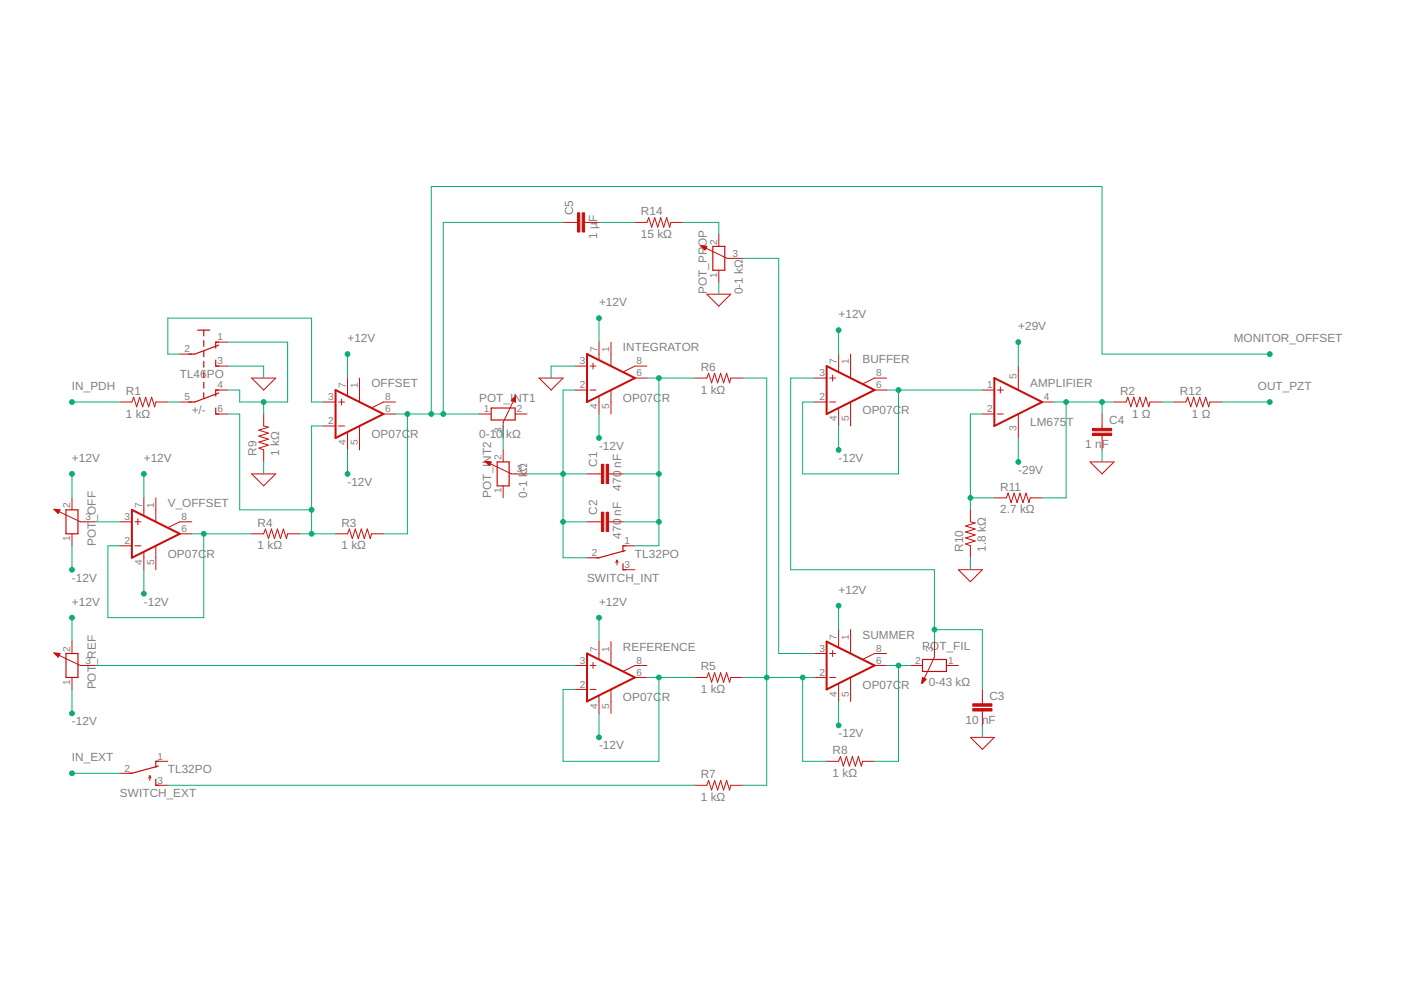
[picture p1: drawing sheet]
<svg xmlns="http://www.w3.org/2000/svg" width="297mm" height="210mm" viewBox="0 0 297 210" stroke-linecap="round" stroke-linejoin="round" font-family="sans-serif">
<g fill="none" stroke="#c90d0c" stroke-width=".21">
<path d="M119.4 47.2h3M124 47.2h3M134.6 47.2h2.6l.3-1.1 .7 2.1 .6-2.1 .6 2.1 .7-2.1 .6 2.1 .7-2.1 .6 2.1 .2-1h2.6M148.6 52.1l5.6 2.7h3.3M148.6 52.1l1.3 .1-.4 .8zM148.7 52.2h.8M148.8 52.3h1M148.9 52.4h.9M149 52.6h.7M149.2 52.7h.4M149.3 52.8h.3M149.4 52.9h.1"/>
<path d="M152.4 49.7v2.5M152.4 57.3v2.5M38.1 75.1h2.6M45.7 77.6h2.6M45.7 72.5h2.6M121.9 77.6h2.6M125.1 77.6h1.3M125.7 77v1.3M127 72.5v3.8M129.5 72.5v5.1M137.2 77.6h-2.6l-2.4 1.2M149.9 62.4h5l-2.5 2.5z"/>
<path d="M176.5 79.5v1.3M177.8 75.1v3.7M180.3 75.1v5M215.9 77.6v5.1M25.4 85.2h2.6l.3-1 .7 2.1 .6-2.1 .6 2.1 .7-2.1 .6 2.1 .7-2.1 .6 2.1 .2-1.1h2.6M38.1 85.2h2.6M45.7 87.8h2.6M45.7 82.7h2.6M53.4 80.2h5l-2.5 2.5zM55.9 87.8v2.5l1 .3-2 .6 2 .6-2 .7 2 .6-2 .6 2 .7-2 .6 1 .4v2.5M68.6 85.2h2.5M68.6 90.3h2.5"/>
<path d="M71.8 85.2h1.2M71.8 90.3h1.2M72.4 84.6v1.3M73.7 80.2v3.7M73.7 91.7v3.7M76.2 80.2v5M76.2 90.4v5M81.3 87.8h2.5M83.8 85.2h-2.5l-2.5 1.3M101.6 87.8h2.5M102.9 97.8l5.6 2.7h3.3M102.9 97.8l1.2 .1-.3 .8z"/>
<path d="M103 97.9h.8M103.1 98h1M103.2 98.1h.9M103.3 98.3h.7M103.4 98.4h.5M103.6 98.5h.3M103.7 98.6h.1M106.7 95.4v2.5M108.5 84.9h.8M108.6 84.8h.7M108.7 84.6h.6M108.7 85h.5"/>
<path d="M108.8 84.5h.5M108.9 84.4h.4M109 85.1h.2M109.1 84.3h.2M109.2 84.2h.1M109.2 87.8h2.6M109.2 85.2v.1M109.3 84h.1M109.3 84l-2.6 5.6v3.3M109.3 84l-.1 1.2M109.3 84l-.8 .9 .7 .3M114.3 80.2h5.1l-2.6 2.5z"/>
<path d="M121.9 82.7h2.6M125.1 82.7h1.3M127 84.1v3.7M129.5 82.8v5M134.6 80.2h2.6M147.3 80.2h2.6l.3-1.1 .7 2.1 .6-2.1 .6 2.1 .7-2.1 .6 2.1 .7-2.1 .6 2.1 .2-1h2.6M172.7 85.2h2.6M172.7 80.2h2.6M175.9 85.2h1.3M175.9 80.2h1.3M177.8 86.6v3.7M180.3 85.3v5"/>
<path d="M185.4 82.7h2.6M188 80.2h-2.6l-2.5 1.2M208.3 87.8h2.5M208.3 82.7h2.5M211.5 87.8h1.2M211.5 82.7h1.2M212.1 82.1v1.2M215.9 87.8v5.1M221 85.2h2.5M231.1 97.9h5.1l-2.5 2.6zM233.7 87.8v3M233.7 92.4v3"/>
<path d="M236.2 85.2h2.5l.4-1 .7 2.1 .6-2.1 .6 2.1 .7-2.1 .6 2.1 .6-2.1 .7 2.1 .2-1.1h2.6M248.9 85.2h2.5l.4-1 .7 2.1 .6-2.1 .6 2.1 .7-2.1 .6 2.1 .6-2.1 .7 2.1 .2-1.1h2.6M11.5 108l5.5 2.6h3.3M11.5 108l1.2 .1-.4 .8zM11.5 108h.6M11.6 108.2h1.1M11.8 108.3h.8M11.9 108.4h.7M12 108.5h.5M12.1 108.6h.3M12.2 108.8h.2M15.3 105.6v2.5"/>
<path d="M15.3 113.2v2.5M25.4 110.6h2.6M25.4 115.7h2.6M28.6 110.6h1.3M28.6 115.7h1.3M29.2 110v1.3M30.5 105.6v3.7M30.5 117.1v3.7M33 105.6v5M33 115.8v5M38.1 113.2h2.6M40.7 110.6h-2.6l-2.4 1.2"/>
<path d="M53.4 113.2h2.5l.4-1 .6 2 .7-2 .6 2 .6-2 .7 2 .6-2 .6 2 .3-1h2.5M53.4 100.5h5l-2.5 2.5zM71.1 113.2h2.6l.4-1 .6 2 .6-2 .7 2 .6-2 .6 2 .7-2 .6 2 .3-1h2.5M106.7 103v2.6M124.5 110.6h3M124.5 100.5h3M124.5 118.3h2.5M129 110.6h3.1M129 100.5h3.1M130.8 118.8l.3 .5M130.8 118.8l-.2 .5M130.8 118.8v1"/>
<path d="M132.1 115.7h2.5M205.7 108.1v2.5l1.1 .3-2.1 .6 2.1 .7-2.1 .6 2.1 .6-2.1 .7 2.1 .6-2.1 .6 1 .4v2.6M210.8 105.6h2.6l.3-1.1 .7 2.1 .6-2.1 .6 2.1 .7-2.1 .6 2.1 .6-2.1 .7 2.1 .2-1h2.6M11.5 138.4l5.5 2.7h3.3M11.5 138.4l1.2 .2-.4 .7M11.5 138.4l.8 .9M11.6 138.6h1M11.7 138.7h1M11.8 138.8h.8M11.9 138.9h.7M12 139h.5M12.2 139.1h.2"/>
<path d="M12.3 139.3h.1M15.3 136v2.6M127 136v3.8M129.5 136v5M132.1 120.8h2.5M172.7 138.6h2.6M175.9 138.6h1.3M176.5 137.9v1.3M177.8 133.5v3.7M180.3 133.5v5M188 138.6h-2.6l-2.5 1.2M198.1 136v3.3l-2.6 5.6"/>
<path d="M203.2 120.8h5.1l-2.6 2.5zM15.3 143.6v2.6M121.9 141.1h2.6M121.9 146.2h2.6M125.1 141.1h1.3M125.1 146.2h1.3M125.7 140.5v1.2M127 147.6v3.7M129.5 146.3v5M134.6 143.6h2.6M137.2 141.1h-2.6l-2.4 1.2M147.3 143.6h2.6l.3-1 .7 2.1 .6-2.1 .6 2.1 .7-2.1 .6 2.1 .7-2.1 .6 2.1 .2-1.1h2.6"/>
<path d="M172.7 143.6h2.6M175.9 143.6h1.3M177.8 145v3.7M180.3 143.7v5M185.4 141.1h2.6M193 141.1h2.6M195.5 144.8h.1M195.5 144.7h.2M195.5 144.6h.3M195.5 144.5h.4M195.5 144.3h.5M195.5 144.2h.7"/>
<path d="M195.5 144.1h.8M195.5 144h.7M195.6 143.8h.4M195.6 143.7h.1M195.6 143.6l.7 .4-.8 .9zM200.7 141.1h2.5M205.7 156.3h5.1l-2.5 2.6zM208.3 146.2v3M208.3 150.7v3.1M25.4 164h2.6M31.8 164.5l.2 .5M31.8 164.5l-.3 .5"/>
<path d="M31.8 164.5v1M33 166.5h2.6M33 161.4h2.6M147.3 166.5h2.6l.3-1 .7 2 .6-2 .6 2 .7-2 .6 2 .7-2 .6 2 .2-1h2.6M175.3 161.4h2.5l.4-1 .6 2 .7-2 .6 2 .6-2 .7 2 .6-2 .6 2 .3-1h2.5"/>
</g>
<path d="M124.5 75.1l10.1 5.1-10.1 5zM175.3 77.6l10.1 5.1-10.1 5.1zM71.1 82.7l10.2 5.1-10.2 5.1zM210.8 80.2l10.2 5-10.2 5.1zM28 108.1l10.1 5.1-10.1 5.1zM124.5 138.6l10.1 5-10.1 5.1zM175.3 136l10.1 5.1-10.1 5.1z" fill="none" stroke="#c90d0c" stroke-width=".42"/>
<g fill="none" stroke="#c90d0c" stroke-width=".25">
<path d="M151.1 52.2h2.6v5.1h-2.6zM41.9 70h2.6M43.2 70v1.2M43.2 72.2v1.2M43.2 74.4v1.2M43.2 76.6v1.3M43.2 78.8v1.3M45.7 76.3v1.3h.7M46.4 73.2l-5.1 1.9h-1.3M46.4 72.5h-.7v1.3M43.2 81.1v1.2M43.2 83.3v1.2"/>
<path d="M45.7 86.5v1.3h.7M46.4 82.7h-.7v1.3M46.4 83.3l-5.1 1.9h-1.3M104.1 86.5h5.1v2.5h-5.1zM105.4 97.9h2.5v5.1h-2.5zM14 108.1h2.5v5.1h-2.5zM132.1 119.5v1.3h.6M132.6 116.7l-5.6 1.6h-.6M132.7 115.7h-.6v1.3M14 138.6h2.5v5h-2.5zM195.6 139.8h5.1v2.6h-5.1zM33 165.2v1.3h.7"/>
<path d="M33.5 162.4l-5.5 1.6h-.7M33.7 161.4h-.7v1.3"/>
</g>
<g fill="#c90d0c" stroke="#c90d0c" stroke-width=".21">
<path d="M128.5 98.4h.5v4.1h-.5z"/>
<path d="M127.5 98.4h.5v4.1h-.5z"/>
<path d="M128.5 108.6h.5v4.1h-.5z"/>
<path d="M127.5 108.6h.5v4.1h-.5z"/>
<path d="M206.2 150.2h4.1v.5h-4.1z"/>
<path d="M206.2 149.2h4.1v.5h-4.1z"/>
<path d="M231.6 91.8h4.1v.6h-4.1z"/>
<path d="M231.6 90.8h4.1v.5h-4.1z"/>
<path d="M123.4 45.1h.6v4.1h-.6z"/>
<path d="M122.4 45.1h.5v4.1h-.5z"/>
</g>
<g fill="none" stroke="#0dab76" stroke-width=".21">
<path d="M119.4 47.2h-25.4v40.6M127 47.2h7.6M144.8 47.2h7.6v2.5M152.4 59.8v2.6M157.5 54.8h7.6v83.8h7.6M38.1 75.1h-2.5v-7.6h30.5v17.7h2.5M48.3 72.5h12.7v12.7h-10.2v-2.5h-2.5M48.3 77.6h7.6v2.6M73.7 75.1v5.1M121.9 77.6h-5.1v2.6M127 67.5v5M177.8 70v5.1"/>
<path d="M215.9 72.5v5.1M269.2 75.1h-35.5v-35.6h-142.3v48.3M15.3 85.2h10.1M35.6 85.2h2.5M48.3 87.8h2.5v20.3h15.3M55.9 85.2v2.6M55.9 97.9v2.6M68.6 90.3h-2.5v22.9M73.7 95.4v5.1M83.8 87.8h17.8M86.4 87.8v25.4h-5.1M106.7 90.3v5.1"/>
<path d="M121.9 82.7h-2.5v35.6h5.1M127 87.8v5.1M137.2 80.2h10.1M139.7 80.2v35.5h-5.1M157.5 80.2h5.1v86.3h-5.1M172.7 80.2h-5.1v40.6h30.5v15.2M177.8 90.3v5.1M188 82.7h20.3M190.5 82.7v17.8h-20.3v-15.3h2.5M208.3 87.8h-2.6v20.3M215.9 92.9v5M223.5 85.2h12.7"/>
<path d="M226 85.2v20.4h-5M233.7 85.2v2.6M233.7 95.4v2.5M246.4 85.2h2.5M259.1 85.2h10.1M15.3 100.5v5.1M15.3 115.7v5.1M20.3 110.6h5.1M30.5 100.5v5.1M40.7 113.2h12.7M43.2 113.2v17.8h-20.3v-15.3h2.5M63.5 113.2h7.6"/>
<path d="M111.8 100.5h12.7M119.4 110.6h5.1M132.1 110.6h7.6M132.1 100.5h7.6M205.7 118.3v2.5M205.7 105.6h5.1M15.3 131v5M30.5 120.8v5.1M127 131v5M177.8 128.4v5.1M198.1 133.5h10.2v12.7M15.3 146.2v5.1"/>
<path d="M20.3 141.1h101.6M127 151.3v5M137.2 143.6h10.1M139.7 143.6v17.8h-20.3v-15.2h2.5M157.5 143.6h15.2M170.2 143.6v17.8h5.1M177.8 148.7v5.1M188 141.1h5M190.5 141.1v20.3h-5.1M208.3 153.8v2.5M15.3 164h10.1M35.6 166.5h111.7"/>
</g>
<g fill="#0dab76" stroke="#0dab76" stroke-width=".21">
<circle cx="15.3" cy="120.8" r=".51"/>
<circle cx="73.7" cy="100.5" r=".51"/>
<circle cx="30.5" cy="125.9" r=".51"/>
<circle cx="127" cy="92.9" r=".51"/>
<circle cx="127" cy="156.3" r=".51"/>
<circle cx="15.3" cy="151.3" r=".51"/>
<circle cx="177.8" cy="153.8" r=".51"/>
<circle cx="177.8" cy="95.4" r=".51"/>
<circle cx="15.3" cy="100.5" r=".51"/>
<circle cx="73.7" cy="75.1" r=".51"/>
<circle cx="30.5" cy="100.5" r=".51"/>
<circle cx="127" cy="67.5" r=".51"/>
<circle cx="127" cy="131" r=".51"/>
<circle cx="15.3" cy="131" r=".51"/>
<circle cx="177.8" cy="128.4" r=".51"/>
<circle cx="177.8" cy="70" r=".51"/>
<circle cx="43.2" cy="113.2" r=".51"/>
<circle cx="66.1" cy="113.2" r=".51"/>
<circle cx="66.1" cy="108.1" r=".51"/>
<circle cx="86.4" cy="87.8" r=".51"/>
<circle cx="94" cy="87.8" r=".51"/>
<circle cx="91.4" cy="87.8" r=".51"/>
<circle cx="269.2" cy="75.1" r=".51"/>
<circle cx="15.3" cy="85.2" r=".51"/>
<circle cx="119.4" cy="100.5" r=".51"/>
<circle cx="119.4" cy="110.6" r=".51"/>
<circle cx="139.7" cy="110.6" r=".51"/>
<circle cx="139.7" cy="100.5" r=".51"/>
<circle cx="139.7" cy="80.2" r=".51"/>
<circle cx="139.7" cy="143.6" r=".51"/>
<circle cx="15.3" cy="164" r=".51"/>
<circle cx="162.6" cy="143.6" r=".51"/>
<circle cx="170.2" cy="143.6" r=".51"/>
<circle cx="190.5" cy="141.1" r=".51"/>
<circle cx="198.1" cy="133.5" r=".51"/>
<circle cx="215.9" cy="72.5" r=".51"/>
<circle cx="215.9" cy="97.9" r=".51"/>
<circle cx="190.5" cy="82.7" r=".51"/>
<circle cx="205.7" cy="105.6" r=".51"/>
<circle cx="226" cy="85.2" r=".51"/>
<circle cx="233.7" cy="85.2" r=".51"/>
<circle cx="55.9" cy="85.2" r=".51"/>
<circle cx="269.2" cy="85.2" r=".51"/>
</g>
<g font-size="2.5" fill="#808080">
<text x="121.5" y="45.6" transform="rotate(-90 121.5 45.6)">C5</text>
<text x="135.9" y="45.7">R14</text>
<text x="126.6" y="50.7" transform="rotate(-90 126.6 50.7)">1 µF</text>
<text x="135.9" y="50.5">15 kΩ</text>
<text x="127" y="64.9">+12V</text>
<text x="149.9" y="62.4" transform="rotate(-90 149.9 62.4)">POT_PROP</text>
<text x="157.5" y="62.4" transform="rotate(-90 157.5 62.4)">0-1 kΩ</text>
<text x="177.8" y="67.5">+12V</text>
<text x="215.9" y="70">+29V</text>
<text x="73.7" y="72.5">+12V</text>
<text x="132.1" y="74.4">INTEGRATOR</text>
<text x="182.9" y="77">BUFFER</text>
<text x="261.6" y="72.5">MONITOR_OFFSET</text>
<text x="15.3" y="82.7">IN_PDH</text>
<text x="26.7" y="83.7">R1</text>
<text x="38.1" y="80.2">TL46PO</text>
<text x="78.8" y="82.1">OFFSET</text>
<text x="148.6" y="83.5">1 kΩ</text>
<text x="148.6" y="78.7">R6</text>
<text x="218.4" y="82.1">AMPLIFIER</text>
<text x="237.5" y="83.7">R2</text>
<text x="250.2" y="83.7">R12</text>
<text x="266.7" y="82.7">OUT_PZT</text>
<text x="26.7" y="88.5">1 kΩ</text>
<text x="40.7" y="87.8">+/-</text>
<text x="101.6" y="85.2">POT_INT1</text>
<text x="132.1" y="85.2">OP07C</text>
<text x="140.3" y="85.2">R</text>
<text x="182.9" y="87.8">OP07C</text>
<text x="191.1" y="87.8">R</text>
<text x="235.2" y="89.9">C4</text>
<text x="240" y="88.5">1 Ω</text>
<text x="252.7" y="88.5">1 Ω</text>
<text x="78.8" y="92.9">OP07C</text>
<text x="87" y="92.9">R</text>
<text x="101.6" y="92.9">0-10</text>
<text x="107.3" y="92.9">kΩ</text>
<text x="127" y="95.4">-12V</text>
<text x="218.4" y="90.3">LM675</text>
<text x="226.1" y="90.3">T</text>
<text x="230.1" y="95">1 nF</text>
<text x="15.3" y="97.9">+12V</text>
<text x="30.5" y="97.9">+12V</text>
<text x="54.4" y="96.7" transform="rotate(-90 54.4 96.7)">R9</text>
<text x="59.2" y="96.7" transform="rotate(-90 59.2 96.7)">1 kΩ</text>
<text x="111.8" y="100" transform="rotate(-90 111.8 100)">Ω</text>
<text x="126.6" y="99" transform="rotate(-90 126.6 99)">C1</text>
<text x="131.7" y="99.1" transform="rotate(-90 131.7 99.1)">nF</text>
<text x="177.8" y="97.9">-12V</text>
<text x="215.9" y="100.5">-29V</text>
<text x="35.6" y="107.5">V_OFFSET</text>
<text x="73.7" y="103">-12V</text>
<text x="104.1" y="105.6" transform="rotate(-90 104.1 105.6)">POT_INT2</text>
<text x="111.8" y="105.6" transform="rotate(-90 111.8 105.6)">0-1 k</text>
<text x="131.7" y="104" transform="rotate(-90 131.7 104)">470</text>
<text x="212.1" y="104.1">R11</text>
<text x="20.3" y="110.5" transform="rotate(-90 20.3 110.5)">_OFF</text>
<text x="54.6" y="111.7">R4</text>
<text x="72.4" y="111.7">R3</text>
<text x="126.6" y="109.1" transform="rotate(-90 126.6 109.1)">C2</text>
<text x="131.7" y="109.3" transform="rotate(-90 131.7 109.3)">nF</text>
<text x="212.1" y="108.9">2.7 kΩ</text>
<text x="20.3" y="115.7" transform="rotate(-90 20.3 115.7)">POT</text>
<text x="35.6" y="118.3">OP07C</text>
<text x="43.8" y="118.3">R</text>
<text x="54.6" y="116.5">1 kΩ</text>
<text x="72.4" y="116.5">1 kΩ</text>
<text x="131.7" y="114.2" transform="rotate(-90 131.7 114.2)">470</text>
<text x="134.6" y="118.3">TL32PO</text>
<text x="204.2" y="117" transform="rotate(-90 204.2 117)">R10</text>
<text x="209" y="117" transform="rotate(-90 209 117)">1.8 kΩ</text>
<text x="15.3" y="123.3">-12V</text>
<text x="124.5" y="123.3">SWITCH_INT</text>
<text x="177.8" y="125.9">+12V</text>
<text x="15.3" y="128.4">+12V</text>
<text x="30.5" y="128.4">-12V</text>
<text x="127" y="128.4">+12V</text>
<text x="132.1" y="137.9">REFERENCE</text>
<text x="182.9" y="135.4">SUMMER</text>
<text x="195.5" y="137.8">POT_FIL</text>
<text x="20.3" y="141" transform="rotate(-90 20.3 141)">_REF</text>
<text x="148.6" y="142.1">R5</text>
<text x="20.3" y="146.2" transform="rotate(-90 20.3 146.2)">POT</text>
<text x="132.1" y="148.7">OP07C</text>
<text x="140.3" y="148.7">R</text>
<text x="148.6" y="146.9">1 kΩ</text>
<text x="182.9" y="146.2">OP07C</text>
<text x="191.1" y="146.2">R</text>
<text x="196.9" y="145.4">0-43 kΩ</text>
<text x="209.8" y="148.3">C3</text>
<text x="15.3" y="153.8">-12V</text>
<text x="204.7" y="153.4">10 nF</text>
<text x="15.3" y="161.4">IN_EXT</text>
<text x="127" y="158.9">-12V</text>
<text x="176.5" y="159.9">R8</text>
<text x="177.8" y="156.3">-12V</text>
<text x="35.6" y="164">TL32PO</text>
<text x="148.6" y="165">R7</text>
<text x="176.5" y="164.7">1 kΩ</text>
<text x="25.4" y="169">SWITCH_EXT</text>
<text x="148.6" y="169.8">1 kΩ</text>
</g>
<g font-size="2.1" fill="#808080">
<text x="152" y="51.9" transform="rotate(-90 152 51.9)">2</text>
<text x="152" y="58.8" transform="rotate(-90 152 58.8)">1</text>
<text x="155.3" y="54.4">3</text>
<text x="39.1" y="74.7">2</text>
<text x="46.1" y="77.3">3</text>
<text x="46.1" y="72.2">1</text>
<text x="122.9" y="77.3">3</text>
<text x="126.6" y="74.7" transform="rotate(-90 126.6 74.7)">7</text>
<text x="129.2" y="74.7" transform="rotate(-90 129.2 74.7)">1</text>
<text x="135" y="77.3">8</text>
<text x="177.4" y="77.3" transform="rotate(-90 177.4 77.3)">7</text>
<text x="180" y="77.3" transform="rotate(-90 180 77.3)">1</text>
<text x="46.1" y="82.3">4</text>
<text x="73.3" y="82.3" transform="rotate(-90 73.3 82.3)">7</text>
<text x="75.9" y="82.3" transform="rotate(-90 75.9 82.3)">1</text>
<text x="122.9" y="82.3">2</text>
<text x="135" y="79.8">6</text>
<text x="173.7" y="79.8">3</text>
<text x="185.8" y="79.8">8</text>
<text x="185.8" y="82.3">6</text>
<text x="209.3" y="82.3">1</text>
<text x="215.5" y="80.4" transform="rotate(-90 215.5 80.4)">5</text>
<text x="39.1" y="84.9">5</text>
<text x="46.1" y="87.4">6</text>
<text x="69.6" y="90">2</text>
<text x="69.6" y="84.9">3</text>
<text x="81.6" y="84.9">8</text>
<text x="81.6" y="87.4">6</text>
<text x="102.6" y="87.4">1</text>
<text x="109.6" y="87.4">2</text>
<text x="126.6" y="86.8" transform="rotate(-90 126.6 86.8)">4</text>
<text x="129.2" y="86.8" transform="rotate(-90 129.2 86.8)">5</text>
<text x="173.7" y="84.9">2</text>
<text x="177.4" y="89.3" transform="rotate(-90 177.4 89.3)">4</text>
<text x="180" y="89.3" transform="rotate(-90 180 89.3)">5</text>
<text x="209.3" y="87.4">2</text>
<text x="221.3" y="84.9">4</text>
<text x="73.3" y="94.4" transform="rotate(-90 73.3 94.4)">4</text>
<text x="75.9" y="94.4" transform="rotate(-90 75.9 94.4)">5</text>
<text x="106.3" y="91.9" transform="rotate(-90 106.3 91.9)">3</text>
<text x="215.5" y="91.3" transform="rotate(-90 215.5 91.3)">3</text>
<text x="106.3" y="97.6" transform="rotate(-90 106.3 97.6)">2</text>
<text x="109.6" y="100.1">3</text>
<text x="14.9" y="107.7" transform="rotate(-90 14.9 107.7)">2</text>
<text x="30.1" y="107.7" transform="rotate(-90 30.1 107.7)">7</text>
<text x="32.7" y="107.7" transform="rotate(-90 32.7 107.7)">1</text>
<text x="106.3" y="104.6" transform="rotate(-90 106.3 104.6)">1</text>
<text x="18.2" y="110.3">3</text>
<text x="26.4" y="110.3">3</text>
<text x="38.5" y="110.3">8</text>
<text x="38.5" y="112.8">6</text>
<text x="14.9" y="114.7" transform="rotate(-90 14.9 114.7)">1</text>
<text x="26.4" y="115.4">2</text>
<text x="30.1" y="119.8" transform="rotate(-90 30.1 119.8)">4</text>
<text x="32.7" y="119.8" transform="rotate(-90 32.7 119.8)">5</text>
<text x="125.5" y="117.9">2</text>
<text x="132.4" y="115.4">1</text>
<text x="132.4" y="120.4">3</text>
<text x="177.4" y="135.7" transform="rotate(-90 177.4 135.7)">7</text>
<text x="180" y="135.7" transform="rotate(-90 180 135.7)">1</text>
<text x="14.9" y="138.2" transform="rotate(-90 14.9 138.2)">2</text>
<text x="18.2" y="140.8">3</text>
<text x="122.9" y="140.8">3</text>
<text x="126.6" y="138.2" transform="rotate(-90 126.6 138.2)">7</text>
<text x="129.2" y="138.2" transform="rotate(-90 129.2 138.2)">1</text>
<text x="135" y="140.8">8</text>
<text x="135" y="143.3">6</text>
<text x="173.7" y="143.3">2</text>
<text x="173.7" y="138.2">3</text>
<text x="185.8" y="138.2">8</text>
<text x="185.8" y="140.8">6</text>
<text x="194" y="140.8">2</text>
<text x="197.8" y="138.2" transform="rotate(-90 197.8 138.2)">3</text>
<text x="201" y="140.8">1</text>
<text x="14.9" y="145.2" transform="rotate(-90 14.9 145.2)">1</text>
<text x="122.9" y="145.8">2</text>
<text x="177.4" y="147.7" transform="rotate(-90 177.4 147.7)">4</text>
<text x="180" y="147.7" transform="rotate(-90 180 147.7)">5</text>
<text x="126.6" y="150.3" transform="rotate(-90 126.6 150.3)">4</text>
<text x="129.2" y="150.3" transform="rotate(-90 129.2 150.3)">5</text>
<text x="33.4" y="161.1">1</text>
<text x="26.4" y="163.6">2</text>
<text x="33.4" y="166.1">3</text>
</g>
</svg>
